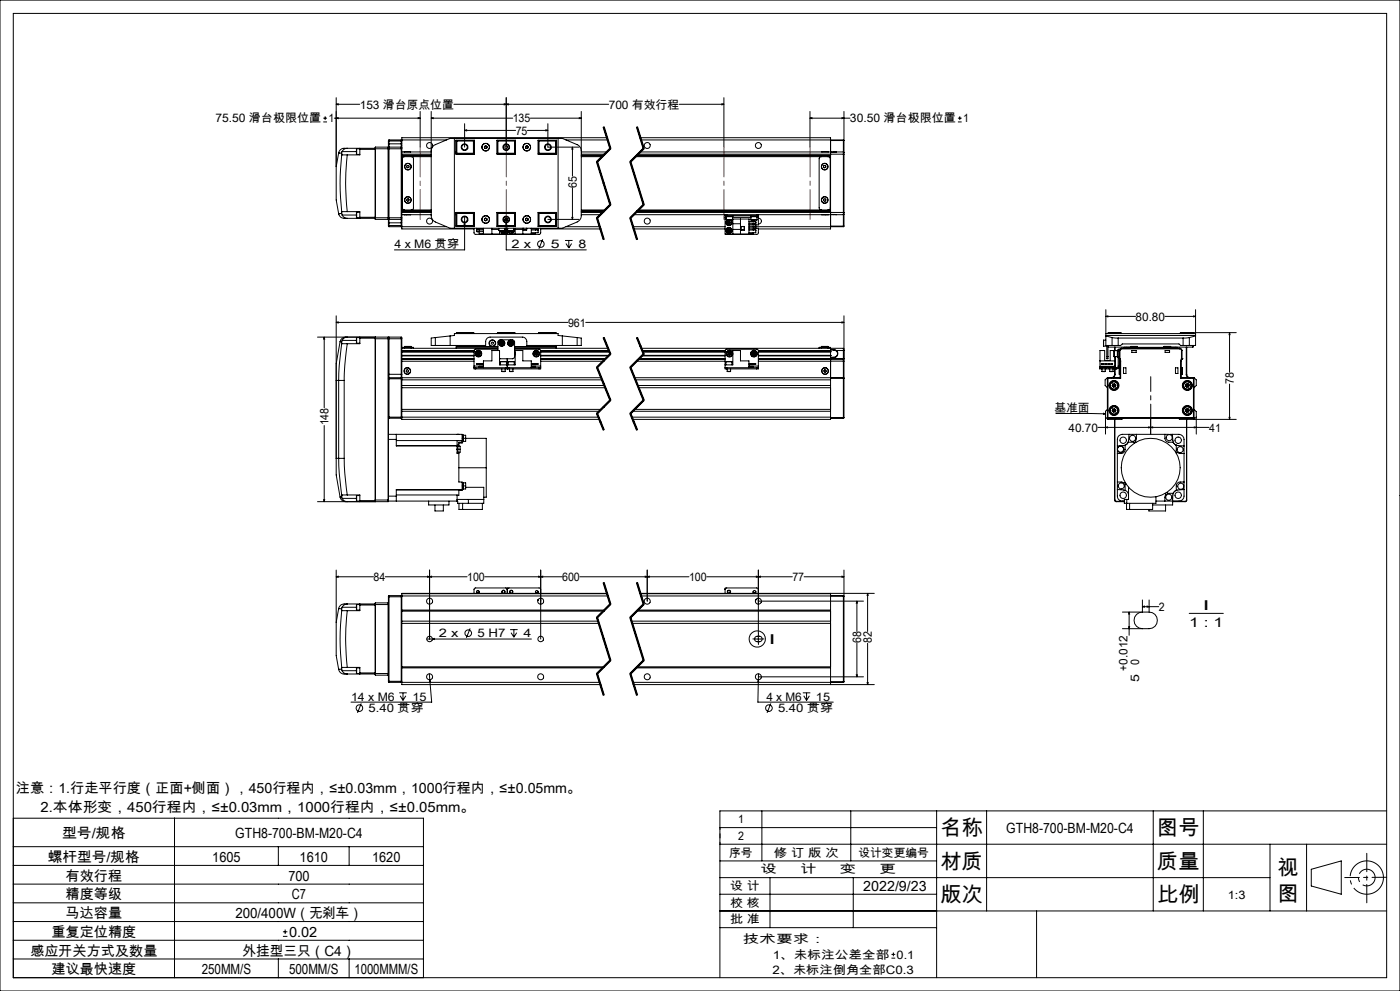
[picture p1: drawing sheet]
<svg xmlns="http://www.w3.org/2000/svg" width="420mm" height="297mm" viewBox="0 0 420 297" stroke-linecap="round" stroke-linejoin="round" font-family="sans-serif">
<g fill="none" stroke="#000" stroke-width=".3">
<path d="M0 0h420v297h-420zM4 4h412v289h-412zM97 36.5h1.1M97 35.4h1.1M97.5 34.9v1.1M100.3 35.4h25.7M100.9 31.3l.6-.2v.3zM100.9 31.3h7M100.9 29.3v20.6M100.9 35.4l.6-.1v.3zM125.4 35.3l.6 .1-.6 .2zM126 33.4v10.7"/>
<path d="M129.4 35.4l.6-.1v.3zM129.4 33.4v31.6l.3 .8 .9 .7 4.4 1.9h33.7l4.4-1.9 .7-.4 .4-.7 .2-.7v-31.3M129.4 35.4h24.4M136.2 31.3h46.4M139.4 39.1l.6-.2v.3zM139.4 37.1v7M139.4 39.1h15.3M151.3 31.1l.6 .2-.6 .1zM151.9 31.3l.6-.2v.3zM151.9 29.3v14.8M158.2 39.1h6.2M159.1 35.4h15.3"/>
<path d="M163.8 38.9l.6 .2-.6 .1zM164.4 37.1v7h9.3M173.8 35.3l.6 .1-.6 .2zM180.9 38.1l2 6.5M181.1 38.1l2 6.4-4 4 4 12.8-4 4 2 6.5M181.3 38l1 3.2M190.9 38.1l2 6.5M191.1 38.1l2 6.4-4 4 4 12.8-4 4 2 6.5M191.3 38l2 6.4M203.8 31.3h13.4M216.6 31.1l.6 .2-.6 .1zM217.2 29.3v14.8"/>
<path d="M243 35.4l.6-.1v.3zM243 35.4h12M243 33.4v10.7M252.6 35.3l.6 .1-.6 .2zM253.2 33.4v12.3M287.4 36.5h1.1M287.4 35.4h1.1M287.9 34.9v1.1M100.9 49.9v10l.7 4.2M101.6 45.8h.1M101.6 45.8l.9 .1M101.6 45.8l-.7 4.1"/>
<path d="M102.5 46.4a75 75 0 0 0 0 17.1M102.5 46.4h1.7M102.5 45.9v.5M102.6 45.4l-.1 .5M102.6 45.4h4.3M104.2 44.4h-.3a1.84 1.84 0 0 0-2.3 1.4M104.2 46.4a73.4 73.4 0 0 0 0 17M104.2 44.4a1.66 1.66 0 0 0-1.6 1M104.2 44.4h8.3M106.9 45.4l.1 .9M107 44.6l-.1 .8M107 44.6v1.7"/>
<path d="M107 44.6h.9M107 46.3h.9M107.9 44.4v.4M107.9 44.8v1.6h-3.7M107.9 44.8h4.6M112.5 44.8v20.3M112.5 44.6h8M112.6 44.1l-.1 .7M112.6 44.1v21.7M112.6 44.1h3.9M116.5 44.1v21.7M116.5 44.1v.1"/>
<path d="M116.5 44.2v21.5M116.5 43.1v1.1M116.5 42.3h4M116.5 43.1h4M116.7 44.1v21.7M116.7 41.9v2.2M116.7 44.1h3.7M116.7 41.9l-.2 1.2M116.7 41.9h3.7M116.7 44.1l-.2 .2M120.4 44.1v21.7M120.4 41.9v2.2"/>
<path d="M120.4 44.1l.1 .2M120.4 41.9l.1 .2M120.5 44.3v.3M120.5 44.6v20.7M120.5 47h8.9M120.5 45.5h8.9M120.5 46.6h8.9M120.5 41.9h13.4M120.5 46.2h8.9M121.2 45.5h2M121.4 47l-.5 .1-.2 .4v14.9l.2 .4 .5 .1M122.1 49.7l.3-.1 .3 .2v.4l-.4 .1-.3-.2z"/>
<path d="M122.1 59.7l.3-.2 .3 .3v.4l-.4 .1-.3-.3zM123.4 47l.5 .1 .1 .4v14.9l-.1 .4-.5 .1M129.4 45.2l.3-1.1 .5-.6 4.8-2h33.7l4.8 2 .7 .9 .2 .8M136.3 41.5v26.9M136.8 45.5h.1M136.8 42h5.5v4.2h-5.5zM136.9 42.3v3.9M136.9 42.3h5.1M137.1 42.1v4M137.1 42.1h5.2M137.1 42.1l-.2 .2M137.1 46.1h5.2"/>
<path d="M142 42.3l.2-.2v4l-.2-.2M142 45.9h-5.1l.2 .2M142 42.3v3.6M145.4 44.3l.3 .2M145.4 43.9v.4M145.7 43.7l.4 .2M145.7 43.7l-.3 .2M146.1 44.3l-.4 .2M146.1 43.9v.4M149.1 42h5.5v4.2h-5.5zM149.1 42.1h5.5M149.1 46.1h5.5"/>
<path d="M149.4 42.3v3.6M149.4 42.3l-.2-.2v4l.2-.2M149.4 42.3h5M149.4 45.9h5M154.4 42.3l.2-.2v4l-.2-.2M154.4 42.3v3.6M157.7 44.3l.3 .2M157.7 43.9v.4M158 43.7l.4 .2M158 43.7l-.3 .2M158.4 44.3l-.4 .2M158.4 43.9v.4"/>
<path d="M161.4 42h5.6v4.2h-5.6zM161.4 42.1h5.3M161.4 46.1h5.3M161.7 42.3v3.6M161.7 42.3l-.2-.2v4l.2-.2M161.7 42.3h5.2M161.7 45.9h5.2l-.2 .2M166.7 42.1v4M166.7 42.1l.2 .2M166.9 42.3v3.9M166.9 45.5h.1M167.4 41.5v26.9"/>
<path d="M169.8 41.9h12.5M171.7 44.1l.2 .6h-.3zM171.7 44.1v8.7M171.7 56.3v9.5M174.4 47h6.3M174.4 45.5h7.7M174.4 46.6h6.6M174.4 46.2h7M178.9 48.6l4 12.8M179.3 48.4l4 12.9M182.1 41.3h-61.6v3M182.3 41.2l1 3.2z"/>
<path d="M183 44.4l-4 4M183.2 44.6l-4 4M188.9 48.6l4 12.8M189.3 48.4l4 12.9M190.7 47h58.5M191 46.6h58.2M191.4 46.2h61.6M192.1 45.5h58.1M192.1 41.3h57.1v4.9M192.3 41.9h60.7M193 44.4l-4 4M193.2 44.6l-4 4"/>
<path d="M246.4 47l-.5 .1-.2 .4v14.9l.2 .4 .5 .1M246.6 45.5h.1M246.6 45.5h1.9M247.1 49.7l.3-.1 .4 .2-.1 .4-.3 .1-.3-.2zM247.2 59.7l.3-.1 .3 .3-.2 .4h-.3l-.3-.3zM248.4 47l.5 .1 .2 .4v14.9l-.2 .4-.5 .1M248.5 45.5h.1M249.2 46.2v17.5M249.2 42.1h3.8M250.2 45.6h-1v.6M250.2 45.5h.7M250.2 45.5v.1"/>
<path d="M253 46.2h.2M253 45.5v.7M253 45.5l.2 .2M253 45.5l-2.8 .1M253 41.9l.2 .2h-.2M253 41.9v.2M253 42.1v3.4M253 46.2v17.5M253.2 45.7v.5M253.2 46.2v17.5M101.6 64.1a2.16 2.16 0 0 0 2.6 1.3M101.6 64.1h.1"/>
<path d="M102.5 63.5v.5M102.5 64l.1 .4M102.5 64l-.9 .1M102.6 64.4l.1 .1a1.71 1.71 0 0 0 1.5 .9M102.6 64.4h4.3M104.2 63.4l-1.7 .1M104.2 63.4h3.7v1.7M104.2 65.4h8.3M106.9 64.4l.1 .9M107 63.6l-.1 .8M107 63.6v1.7M107 63.6h.9"/>
<path d="M107 65.3h.9M107.9 65.1v.3M107.9 65.1h4.6M112.5 65.1v.3M112.5 65.4l.1 .4M112.5 65.3h8M112.6 65.8h3.9M116.5 65.7v1.1M116.5 66.8l.2 1.1M116.5 65.7v.1M116.5 67.5h4M116.5 65.6l.2 .2"/>
<path d="M116.5 66.8h4M116.7 65.8v2.1M116.7 65.8h3.7M116.7 67.9h3.7M120.4 65.8v2.1M120.5 65.3v.3M120.5 65.6v3h21.7M120.5 62.9h8.9M120.5 63.2h8.9M120.5 64.3h8.9M120.5 67.9h13.4M120.5 63.7h8.9"/>
<path d="M120.5 63.3h8.9M120.5 65.6l-.1 .2M120.5 67.8l-.1 .1M121.2 64.3h2M136.8 64.3h.1M136.8 63.7h5.5v4.2h-5.5zM136.9 63.7v3.9M136.9 67.6h5.1M136.9 67.6l.2 .2M137.1 63.8v4M137.1 67.8h5.2M137.1 63.8l-.2 .1h5.1"/>
<path d="M137.1 63.8h5.2M139.4 66.6l.1 .6h-.3zM139.4 64.9v10h-21.1M142 63.9l.2-.1v4l-.2-.2M142 63.9v3.7M142.2 68.4v1.4l.4 .4h19.2l.4-.4v-1.4M143 68.4v.2h2M143 68.9v.5h2M143 68.9h2M143 69v.2M143.2 69.4h.4M143.8 68.6v.3a.41 .41 0 0 0-.4-.3 .41 .41 0 0 0-.4 .3"/>
<path d="M143.8 69.4v.7h1.2M145 68.4v1.8M145.4 66l.3 .1M145.4 65.6v.4M145.7 65.4l.4 .2M145.7 65.4l-.3 .2M146.1 66l-.4 .1M146.1 65.6v.4M147.6 68.4v1.8M147.6 68.8h2M149.1 63.7h5.5v4.2h-5.5zM149.1 67.8h5.5"/>
<path d="M149.1 63.8h5.5M149.4 63.9v3.7M149.4 67.8v.1M149.4 63.9l-.2-.1v4l.2-.2M149.4 67.6h5M149.4 63.9h5M149.6 69.1h1.8M149.6 68.4v.7M149.9 69.1v1.1M150 67.8v.1M150.6 69.1l.1 .3M150.7 69.4l.5 .2"/>
<path d="M151 69.1l-.3 .3M151.1 69.1l.1 .5M151.2 69.1l.3 .1M151.4 69.1h.1M151.4 68.4v.7M151.4 68.9l.1 .3M151.5 65.9h.3zM151.5 66l.2 .2M151.5 69.2l-.3 .4M151.6 66l.1 .1M151.6 68.4a.87 .87 0 0 1-.2 1.4 .87 .87 0 0 1-1.3-.7 .9 .9 0 0 0 1.3 .8 .9 .9 0 0 0 .3-1.5M151.8 65.6h.5"/>
<path d="M151.8 65.4v.5M151.9 66.6l.1 .6h-.3zM151.9 64.9v10h24M151.9 70.2h-.2M152.2 65.5v.5M152.2 68.4v1.8M152.3 69.1h.1M152.3 69.1h1.8M152.3 68.4v.7M152.5 70.2h.2M152.9 69.1l.1 .3M153 69.4l.4 .2"/>
<path d="M153.3 69.1l-.3 .3M153.4 69.1v.5M153.5 69.1l.3 .2M153.7 67.8v.1M153.8 69.1v.2M153.8 69.3l-.4 .3M154.1 69.1h-1.8M154.1 68.5a.9 .9 0 0 1-.4 1.4 .9 .9 0 0 1-1.2-.8 .87 .87 0 0 0 1.1 .8 .87 .87 0 0 0 .5-1.3M154.1 68.4v.7M154.4 63.9l.2-.1v4.1M154.4 63.9v3.7M154.4 67.8v.1"/>
<path d="M154.4 67.6l.2 .2M154.6 68.4v1.8M154.6 68.8h2.2M156.8 68.4v1.8M157 68.4v.5h1v-.5M157.7 66l.3 .1M157.7 65.6v.4M158 68.4v.5M158 65.4l.4 .2M158 65.4l-.3 .2M158.4 66l-.4 .1M158.4 65.6v.4"/>
<path d="M159.4 68.4v1.8M159.4 68.9h2M160.7 68.6v.3a.41 .41 0 0 1 .3-.3 .41 .41 0 0 1 .4 .3M160.7 69.7v.4h-1.3M161.4 69v.2M161.4 63.7h5.6v4.2h-5.6zM161.4 68.4v.2h-2M161.4 68.9v.8h-2M161.4 67.8h5.3M161.4 63.8h5.3M161.7 63.9v3.7M161.7 63.9l-.2-.1v4l.2-.2"/>
<path d="M161.7 67.6h5.2M162.2 68.6h17.9M162.8 71.7l-1.1 2.8M164.4 65.8h9.3M166.7 63.8v4M166.7 63.8l.2 .1h-5.2M166.9 63.7v3.9M166.9 64.3h.1M166.9 67.6l-.2 .2M169.5 72.1h2.3M169.8 67.9h10.1M169.8 73l.8 1.3"/>
<path d="M170.6 72.1v2.2M171.5 73l-.9 1.3M171.6 65.2h.3l-.2 .6zM174.4 62.9h7.1M174.4 63.2h6.8M174.4 64.3h5.7M174.4 63.7h6.4M174.4 63.3h6.8M178.9 65.4l2 6.4M179.3 65.3l2 6.4M183 61.2l-4 4M183.2 61.5l-4 4"/>
<path d="M188.9 65.4l2 6.4M189.3 65.3l2 6.4M189.9 67.9h27.6M190.1 64.3h27.4M190.1 68.6h27.4M190.8 63.7h62.2M191.1 63.3h58.1M191.2 63.2h58M191.5 62.9h57.7M193 61.2l-4 4M193.2 61.5l-4 4M217.5 64.7h.5"/>
<path d="M217.5 64.3h.5M217.5 64.7v.5M217.5 65.2v5h9.6l.4-.4v-1.4h-.8M217.5 64.3v.4M217.5 65.6h.4M217.5 65.2h.4M217.8 70.2h.2M217.8 64.7v.2h2.1v-.2M217.9 65.9h.1M217.9 65.9h1.8M217.9 64.9v1M218 64.3v.4"/>
<path d="M218 64.3h9M218 64.7h9M218.2 66.8l.2 .4M218.2 68.9l.1 .5M218.2 68.9l.5 .2M218.3 65.9l-.5 .9M218.3 69.4l.4 .2M218.4 66.3l-.2 .5M218.4 66.3l.3 .4M218.4 67.2h.5M218.7 68.6l-.5 .3M218.7 68.6l.4 .2"/>
<path d="M218.7 68.6v1M218.7 69.1l-.4 .3M218.7 69.1l.4 .2M218.7 66.7l-.5 .1M218.7 66.7l-.3 .5M218.7 66.7l.2 .5M218.9 66.3h-.5M218.9 66.3l.3 .4M218.9 66.3l-.2 .4M219 65.9a.87 .87 0 0 1 .2 1.5 .87 .87 0 0 1-1.4-.6M219.1 65.9a.9 .9 0 0 1 .1 1.6 .9 .9 0 0 1-1.4-.7M219.1 68.8v.5"/>
<path d="M219.1 68.8l-.4 .3M219.1 69.3l-.4 .3M219.2 66.7l-.3 .5M219.2 66.7h-.5M219.7 65.9h-1.7M219.7 65.6h5v4.6M219.7 64.9v1M219.7 65.2h5.6M219.9 65.6v4.6M219.9 67.1h2.2M219.9 68.8h2.2M222.1 65.6v4.6"/>
<path d="M222.2 67.9h1.1v1h-1.1zM222.3 67.9v1M224.7 66.4h2v.5M224.7 67.2h2v.5h-2M224.7 68.1h2v.5h-2M224.7 68.9h2M224.7 66.9h2M224.7 65.7h.6M225.2 64.7v.2h2v-.2M225.3 65.9h.1M225.3 65.9h1.8M225.3 64.9v1"/>
<path d="M226 68.6v.3a.41 .41 0 0 1 .3-.3 .41 .41 0 0 1 .4 .3M226 65.9v.5M226 67.7v.4M226 69.7v.4h-1.3M226 67.9h27M226.1 66.4h.5M226.7 66.9l-.4 .3-.3-.3v.3M226.7 66.6v.2M226.7 69v.2M226.7 68.9v.8h-2M226.7 66.7l.1 .1M227 64.7h.5"/>
<path d="M227 64.3h.5M227 64.3v.4M227.1 65.9h-1.8M227.1 64.9v1M227.1 65.2h.4M227.5 65.4a.9 .9 0 0 1 .9 .9 .9 .9 0 0 1-.9 .9M227.5 64.7v.5M227.5 64.3v.4M227.5 65.2v2.2h-.8M227.5 64.3h22.7M246.5 64.3h.1M246.6 64.4h1.9"/>
<path d="M248.5 64.4h.1M249.2 63.7v4.9h-21.7M249.2 63.7v.6h1M249.2 67.8h3.8M250.2 64.3h2.8M250.2 64.3h.7M250.2 64.3h.1M253 63.7h.2M253 63.7v.6M253 67.8h.2M253 67.8v.1M253 64.3v3.5"/>
<path d="M253.2 63.7v.5M253.2 64.2l-.2 .1M253.2 67.8l-.2 .1M253.2 64.2v3.6M100.9 96.6l.6-.1v.3zM100.9 94.6v42.8M100.9 96.6h69.5M136.9 99.9h5.3M136.9 99.9v.1M137.1 99.7h4.9l.2 .2M137.1 99.7v.3M137.1 99.7l-.2 .2"/>
<path d="M142.2 99.9v.1M149.2 99.9l.2-.2h5l.2 .2M149.2 99.9h5.4M149.2 99.9v.1M154.6 99.9v.1M161.5 99.9h5.4M161.5 99.9v.1M166.7 99.7h-5l-.2 .2M166.7 99.7v.3M166.7 99.7l.2 .2M166.9 99.9v.1M175.7 96.6h77.5"/>
<path d="M252.6 96.5l.6 .1-.6 .2zM253.2 94.6v12.9M331.8 94.8l.6-.1v.3zM331.8 92.8v10.7h1.8M331.8 94.8h8.9M331.8 100h26.9M332.4 99.9h4M332.4 99.9v.1M332.5 99.7h3.7M332.5 99.7v.3M332.5 99.7l-.1 .2M336.2 99.7v.3"/>
<path d="M336.2 99.7l.2 .2M336.4 99.9v.1M349.5 94.8h9.2M354 99.9h4M354 99.9v.1M354.2 99.7v.3M354.2 99.7l-.2 .2M358 99.9l-.1-.2v.3M358 99.9v.1M358.1 94.7l.6 .1-.6 .2zM358.7 92.8v10.7h-1.9M368.9 99.7l.1 .6h-.3z"/>
<path d="M368.9 99.7v11.9M370.9 99.7h-16.7M95.2 101h21.3M97.3 101v21.2M97.3 101l.1 .6h-.3zM101.6 114h1.7M101.6 114v23.4M102 102.4l-1.1 6.6v5h.7M102 102.4h.5M102.5 102.9l-.7 6.6-.2 4.5M102.5 102.9l1.7 .1M102.5 102.4v.5"/>
<path d="M102.7 102l.4-.6 1.1-.4h-.2a1.77 1.77 0 0 0-2 1.4M102.7 102l-.2 .4M102.7 102h4.2M103.3 114v23.4M104.2 103l-.8 6.6-.1 4.4M107 101.2v1.7M107 101.2h.9M107 102.9h.9M107.9 101v.3M107.9 101.3v1.7h-3.7M107.9 101.3h4.6M112.5 101v.1"/>
<path d="M112.5 101.1v49.1M112.5 101.1v.4M112.5 101.5h8M112.5 101.5v48.4M116.5 101v49.4M116.5 101v.1M116.5 101.1v12.2M116.5 113.3v36.6M116.5 113.6h4M116.5 112.2h4M116.7 101v12.2M116.7 101h3.7"/>
<path d="M116.7 113.2h3.7M116.7 113.2v12.1M116.7 113.2l-.2 .1M116.7 101l-.2 .2M120.4 101v12.2M120.4 101l.1 .5M120.4 113.2v12.1M120.4 113.2l.1 .1M120.5 112.2v1M120.5 113.2v12.5h59.3M120.5 113.8h60.1M120.5 115.5h60.8"/>
<path d="M120.5 116.2h61M120.5 113.2h59.8M120.5 104.4h28.9M120.5 105.4h21.7M120.5 106.6h21.7M120.5 105.5h21.7M120.5 106.5h21.7M120.5 105.1h21.7M120.5 107.5h21.7M120.5 107.7h21.7M120.5 105.3h21.7M120.5 108.3h21.7"/>
<path d="M120.5 101.5v10.7M120.7 104.4v-.3h3.3v.3M121.4 103.9h2M121.4 103.9v.5M121.4 104.1h1.9M121.9 110.9l.4-.1 .3 .3-.1 .4h-.4l-.3-.2zM123.4 103.9v.5M130.6 103.5h15.1v-1.1a1.33 1.33 0 0 1 1.3-1.4h9.7a1.33 1.33 0 0 1 1.3 1.4v1.1h15.1M130.6 101.2l-1.2 .1v2.2h1.2M130.6 101.2l5.7-.7v-.5h31.1v.5l5.7 .7M130.6 101.2v2.3M135 100.7v2.8"/>
<path d="M136.9 103.5v.9M137.1 103.9l-.2 .1h12.5M137.1 103.9h12.3M137.1 103.5v.4M142.2 110.2v.4h.5M142.2 110.2h.5M142.2 109.7v.5M142.2 109.7h2.8M142.7 110.6h9M142.7 110.2h9M142.7 110.2v.4M143.1 106.1l.3 .4"/>
<path d="M143.2 105.6l-.1 .5M143.2 105.6l.3 .4M143.5 106l-.4 .1M143.5 106l-.1 .5M143.5 106l.4 .4M143.7 105.5l-.5 .1M143.7 105.5l.3 .4M143.7 105.5l-.2 .5M143.9 106.4l-.5 .1M144 105.9l-.1 .5M144 105.9l-.5 .1M145 110.2v-2h2.6v-3.1h2.3v4.3h4.7v-4.3h2.2v3.1h2.6v2"/>
<path d="M145 109.8h-1.2v.2h1.2M145 109h-2l2 .1M149.4 104.7h-7l-.2 .4v4.6M149.4 105.1v-2.6l.4-.6 3.9-.1 .6 .4v5l-.5 .3h-3.9M150 102.9h.5M150 102.9l.3 .4M150.2 108.4h.1M150.1 108.4h1.8M150.1 108.4v1M150.2 108.4h1.7M150.3 102.4l-.3 .5M150.3 102.4l.2 .5"/>
<path d="M150.3 103.3h.5M150.5 111.3h1.1M150.5 110.6v.7M150.5 102.9l.3 .4M150.5 102.9l-.2 .4M150.8 102.4l.2 .4M150.8 102.4h-.5M150.8 102.4l-.3 .5M151 102.8l-.2 .5M151 102.8l-.5 .1M151.6 110.6v.7M151.7 110.6h.5"/>
<path d="M151.7 110.2h1M151.7 110.2v.4M151.9 108.4v1M152.2 110.6h.5M152.2 107.5v3.1M152.5 108.4h.1M152.5 108.4h1.8M152.5 108.4v1M152.7 110.6h9M152.7 110.2h9M152.7 102.9h.5M152.7 110.2v.4"/>
<path d="M152.7 102.9l.3 .4M152.9 111.3h1M152.9 110.6v.7M152.9 102.4l-.2 .5M152.9 102.4l.3 .5M153 103.3h.5M153.2 102.9l-.2 .4M153.2 102.9l.3 .4M153.4 102.4l.3 .4M153.4 102.4h-.5M153.4 102.4l-.2 .5M153.7 102.8l-.2 .5"/>
<path d="M153.7 102.8l-.5 .1M153.9 110.6v.7M154.3 108.4v1M154.4 105.4l.2 .5-.2 .6M154.4 104.7h7.6l.2 .4v4.6M154.4 105.7v.6M154.4 105.8v.4M154.4 104.4h28M154.4 103.9h12.3M159.4 109.8h1.3v.2h-1.3M159.4 109h2l-2 .1M159.4 109.7h2.8"/>
<path d="M160.4 105.8v.5M160.4 105.8l.5 .2M160.4 106.3l.5 .2M160.8 105.5l-.4 .3M160.8 105.5l.5 .2M160.8 105.5l.1 .5M160.9 106l-.5 .3M160.9 106v.5M160.9 106l.4 .2M161.3 105.7v.5M161.3 105.7l-.4 .3M161.3 106.2l-.4 .3"/>
<path d="M161.7 110.2h.5M161.7 110.2v.4M162.2 110.2v.4h-.5M162.2 109.7v.5M162.2 105.4h20.6M162.2 106.6h20.4M162.2 105.5h20.6M162.2 106.5h20.5M162.2 105.1h20.4M162.2 107.5h19.5M162.2 107.7h19.3M162.2 105.3h20.6"/>
<path d="M162.2 108.3h18.8M166.7 103.9l.2 .1h-12.5M166.7 103.5v.4M166.9 103.5v.9M168.7 100.7v2.8M173.1 101.2l1.3 .1v2.2h-1.3M173.1 101.2v2.3M178.9 110.2l4 9.8M179.3 110l4 9.9M180.9 101.3l2 4.9M181.1 101.2l2 4.9-4 4 4 9.8-4 4 2 4.9M181.3 101.1l1 2.5"/>
<path d="M182.3 103.6l1 2.4zM183 106l-4 4M183 119.8l-4 4M183.2 106.2l-4 4M188.9 110.2l4 9.8M189.3 110l4 9.9M190.3 113.2h62.7M190.6 113.8h58.6M190.9 101.3l2 4.9M191 108.3h26.5M191.1 101.2l2 4.9-4 4 4 9.8-4 4 2 4.9M191.3 101.1l2 4.9"/>
<path d="M191.3 115.5h57.9M191.5 107.7h26M191.6 116.2h57.6M191.7 107.5h25.8M192.4 104.4h60.6M192.6 106.6h24.9M192.7 106.6h24.8M192.7 105.1h24.8M192.7 106.5h24.8M192.8 105.3h24.7M192.8 105.4h24.7M192.8 105.5h24.7"/>
<path d="M193 106l-4 4M193 119.8l-4 4M193.2 106.2l-4 4M217.5 110.2h.5M217.5 109.4h2.4v-4.3h2.2v3.1h2.6v2M217.8 108.4h.1M217.8 108.4v1M217.9 108.4h1.7M218 110.2v.4M218 110.6h9M218 110.2h9M218.2 111.3h1"/>
<path d="M218.2 110.6v.7M218.4 106.2l.4 .3M218.4 105.7v.5M218.4 105.7l.4 .3M218.8 106l-.4 .2M218.8 106v.5M218.8 106l.5 .3M218.9 105.5l-.5 .2M218.9 105.5l.4 .3M218.9 105.5l-.1 .5M219.2 110.6v.7M219.3 106.3l-.5 .2"/>
<path d="M219.3 105.8v.5M219.3 105.8l-.5 .2M219.6 108.4v1M224.7 109.8h1.3v.2h-1.3M224.7 109h2l-2 .1M224.7 109.7h2.8M225.7 105.8l.1 .5M225.7 105.8l.5 .2M225.8 106.3l.4 .2M226.1 105.5l-.4 .3M226.1 105.5l.5 .2M226.1 105.5l.1 .5"/>
<path d="M226.2 106l-.4 .3M226.2 106v.5M226.2 106l.4 .2M226.6 105.7v.5M226.6 105.7l-.4 .3M226.6 106.2l-.4 .3M227 110.2h.5M227 110.2v.4M227.5 105.3l21.7 .1M227.5 109.7v-4.6l-.2-.4h-9.4l-.4 .4v5.5h.5M227.5 110.2v.4h-.5M227.5 109.7v.5"/>
<path d="M227.5 105.4h21.7M227.5 106.6h21.7M227.5 105.5h21.7M227.5 106.5h21.7M227.5 105.1h21.7M227.5 107.5h25.5M246.4 103.9h2M246.4 104.1h-.7v.3M246.4 104.1h2.7v.3M246.4 103.9v.5M246.5 104.1h1.9M247.3 110.8l.4 .1 .2 .3-.2 .3h-.4l-.2-.3z"/>
<path d="M248.4 103.9v.5M249.2 106.6h-21.7M249.2 105.1v2.6M249.2 107.7v.6h-21.7M249.2 105.4h.1M249.2 106.6h.1M249.2 107.7v.5M249.2 108.2v17.5h-59.4M249.2 113.3h3.8M249.2 107.2h1M249.2 107.1h1M249.2 108.2h3.8"/>
<path d="M249.2 104.9h1M250.2 104.8h-1v-.4v.7M250.2 104.9l.6 .2M250.2 104.8l.7 .3M250.2 104.8v.1M250.2 107.1v.1M250.8 105.1a1.07 1.07 0 0 1 .4 1.2 1.07 1.07 0 0 1-1 .8M250.9 105.1a1.19 1.19 0 0 1 .4 1.3 1.19 1.19 0 0 1-1.1 .8M250.9 105.1h2.1M250.9 105.1h-.1M253 113.2v.1M253 113.2l.2 .1h-.2"/>
<path d="M253 104.4v.7M253 104.4l.2 .1v.6h-.2M253 107.5h.2M253 107.5v.2M253 108.2h.2M253 107.7v.5M253 105.1v2.4M253 108.2v5M253 113.3v11.9M253 107.7h-25.5M253.2 107.6l-.2 .1M253.2 107.5v.1"/>
<path d="M253.2 107.6v.6M253.2 108.2v17M330 108.2h4.5M330.1 109.8h4.3v.2h-4.3zM330.4 109l.8 .1zM330.4 110.2h-.5v.4h.5M330.4 110.6h1.4M330.4 110.2h4.6M330.4 110.2v.4M330.6 111.3h1M330.6 110.6v.7M331 103.7h.1"/>
<path d="M331 103.6v.1M331.1 101.9l-.1 1.7M331.1 101.9v1.7M331.1 103.7h.9M331.1 101.9h.7M331.1 103.6v.1M331.6 109l.5 .1zM331.6 110.6v.7M331.8 110.6h.9M331.8 110.2v.4M331.8 100.5h26.9M331.8 100.7l1.8 .5"/>
<path d="M332 106.9v.6h.4v-.6M332 106.9h.4M332 103.5v3.4M332.2 113.3h.2M332.2 113.3v11.9M332.4 113.3h3.8M332.4 103.5v3.4M332.4 113.3v11.9M332.4 103.9l.1 .1M332.4 109l.5 .1zM332.5 104h6.7M332.5 103.5v.5"/>
<path d="M332.7 110.6h2.3M332.7 110.2v.4M332.9 111.3h1M332.9 110.6v.7M333.3 109l.5 .1zM333.6 103.5h1.9M333.6 101.2l1.9 .1M333.6 101.2v2.3M333.7 115.6l.3 .5M333.8 115.1l-.1 .5M333.8 115.1l.4 .4M333.9 110.6v.7"/>
<path d="M334.2 105.1v1.8zM334.2 106.9h.1M334.2 106.9h1M334.2 115.5l.4 .5M334.2 115.5l-.5 .1M334.2 115.5l-.2 .6M334.4 112.2a1.02 1.02 0 0 1-1 1M334.4 112.2h.1M334.4 104v1.1M334.4 110.6v1.6M334.4 115l.4 .4M334.4 115l-.6 .1"/>
<path d="M334.4 115l-.2 .5M334.5 105.1h.1M334.5 106.9v3.3M334.5 112.2l-.5 1M334.5 104v1.1M334.5 110.6v1.6M334.6 116l-.6 .1M334.8 115.4l-.2 .6M334.8 115.4l-.6 .1M335 110.2v.4M335.2 105.1h-2.1v3h-1.7v-3h-1.4v5.1M335.5 105h-.3v2h.3"/>
<path d="M335.5 109.7l-.5 .5M335.5 109.7h.3M335.5 101.3h19.4M335.5 103.5h.7l.5-.4h17l.5 .4h.7M335.5 105.2h.3M335.5 101.3v2.2M335.5 105.2v4.5M335.8 110.2v2M335.8 110.2h.1M335.8 107.5l.1 .2M335.8 107.5h.1M335.8 109.7a.84 .84 0 0 1-.8 .9"/>
<path d="M335.8 105.1v-.4h-.3v.5M335.8 107.5h.2M335.8 105.1h.2M335.8 110.2h.2M335.8 112.2h.2M335.8 105.1v4.6M335.9 107.7l.1 .6M335.9 107.7l.1 .5M336 110.2h.1M336 107.5v.1M336 107.6l.2 .6M336 107.6l-.1 .1"/>
<path d="M336 110.2v2M336 105.1v2.4M336 112.1v.1M336 108.2h.2M336 113.2l.2 .1M336 113.2h-3.8l-.7 .6v1.7l.7 .7M336 108.2v5M336.2 108.2v5.1M336.5 104.4v.2M336.5 104.6l-.5 .5M336.5 104.4l-.4 .1-.3 .6M336.5 104.4h17.4"/>
<path d="M336.5 104.6h17.4M337 110.2h.8v1.7h-.8zM337.9 104.1h-.7v.3M337.9 104.1h14.6M337.9 104.1v.3M339.2 103.9h2M339.2 104l.1 .1M339.2 104h2M339.2 103.9v.2M339.5 105.1h1.4v.5h-1.4zM341.2 104v.1M341.2 103.9v.1"/>
<path d="M349.2 104l.1 .1M349.2 103.9h2M349.2 104h2M349.2 103.9v.1M349.5 105.1h1.4v.5h-1.4zM351.2 104v.1M351.2 104h6.7M351.2 103.9v.2M352.5 104.1h.7v.3M352.5 104.1v.3M352.6 110.2h.8v1.7h-.8zM353.9 104.4v.2"/>
<path d="M353.9 104.6l.5 .5M353.9 104.4l.5 .2 .2 .5M354.2 108.2h.2M354.2 113.3h3.8M354.2 108.2v5.1M354.4 112.1v.1M354.4 113.2l-.2 .1M354.4 113.2h3.8l.7 .6v1.7l-.7 .7M354.4 108.2v5M354.4 107.6l.1 .1M354.4 107.6l-.2 .6M354.4 110.2h.1"/>
<path d="M354.4 107.5v.1M354.4 107.5h.2M354.4 105.1h.2M354.4 110.2v2M354.4 110.2h.2M354.4 112.2h.2M354.4 105.1v2.4M354.5 107.7l-.1 .6M354.5 107.7l-.1 .5M354.6 110.2v2M354.6 107.5h.1M354.6 107.5l-.1 .2"/>
<path d="M354.6 105.1v2.4M354.9 103.5h1.9M354.9 101.3v2.2M355.6 115.6l.4 .5M355.8 115.1l-.2 .5M355.8 115.1l.8 .9M355.9 112.2l.2 .7 .3 .3M355.9 112.2h.1M355.9 104v8.2M356 112.2a1.09 1.09 0 0 0 1 1M356 104v8.2M356.2 115.5l-.2 .6"/>
<path d="M356.2 115.5l-.6 .1M356.4 115l.4 .4M356.4 115l-.6 .1M356.4 115l-.2 .5M356.6 116l-.6 .1M356.8 115.4l-.2 .6M356.8 115.4l-.6 .1M356.8 101.2l-1.9 .1M356.8 101.2v2.3M357.9 103.5v.5M358 113.3h.2M358 103.5l-.1 .5"/>
<path d="M358 113.3v11.9M358.2 113.3v11.9M358.7 100.7l-1.9 .5M368.9 115.1v10.6M97.3 127.5v22.9M100.9 137.4v4.9l1.1 6.7M100.9 137.4h.7M101.6 137.4h1.7M101.6 137.4l.2 4.5 .7 6.6M103.3 137.4l.1 4.4 .8 6.5M116.5 125h4M116.5 130.2h2.4"/>
<path d="M116.5 131.7h2.4M116.5 125.2l.2 .1M116.7 125.3h3.7M118.9 131.7v2h18.5v1.9h-.3M118.9 130.2v1.5M118.9 130.2h19.7v2.6h-.9M118.9 133.5h18.2M118.9 132h19.7M120.5 125h59M120.5 122.7h59.8M120.5 123.3h59.3M120.5 125.2l-.1 .1"/>
<path d="M137.1 133.5v1.2M137.1 134.7v1.2h.6M137.1 132h.1M137.1 132v1.5M137.1 130.2h.3M137.1 134.7h.9M137.1 133.4h.6M137.4 133.7h.6v1M137.4 130.2h.1M137.7 135.5v.4M137.7 135.9v8.6h.9v2.2M137.7 133.4v.3"/>
<path d="M138 134.7v.8h-.6M138.6 131.4h7.3v8.8M138.6 132.5h-.9v.9M138.6 130.3l.4 .1v2h-.4M138.8 130.3v2.1M139 130.5h.7v1.8h-.7M178.9 124l2 4.9M179.3 123.9l2 4.9M183.2 120.1l-4 4M188.9 124l2 4.9M189.3 123.9l2 4.9M189.5 125h59.7"/>
<path d="M189.8 123.3h59.4M190.4 122.7h58.8M193.2 120.1l-4 4M249.2 125.2h3.8M249.2 125.3h3.8M253 125.2v.1M253 125.2h.2M253.2 125.2l-.2 .1M316.8 123.9l14.8 .1M329.4 128.1h33.3M331 123.9l.6 .1-.6 .2zM331.6 128.1l.6-.2v.3z"/>
<path d="M331.6 125l.7 .7h4.3l.3-.4M332.2 125.2h.2M332.2 125.2l.2 .1M332.2 122.7l-.6 .6v6.8M332.4 125.2v.1M332.4 125.2h25.6M332.4 125.3h25.6M333.7 123.2l.3 .4M333.8 122.6l-.1 .6M333.8 122.6l.4 .4M334.2 123l-.2 .6M334.2 123l.4 .4"/>
<path d="M334.2 123l-.5 .2M334.4 125.7v24.2M334.4 122.5l-.6 .1M334.4 122.5l.4 .4M334.4 122.5l-.2 .5M334.5 125.7v24.2M334.6 123.4l-.6 .2M334.8 122.9l-.2 .5M334.8 122.9l-.6 .1M335.2 134.8v13.9a1.58 1.58 0 0 0 2.1 1.5M338.5 132.5l-1 .9v1.4a1.21 1.21 0 0 1-1.1 1.1h-1.2M338.5 132.5a3.1 3.1 0 0 1-3.1 1.2h-.2"/>
<path d="M338.5 132.5h1.7l.2 .3M338.7 130.2l-.2 2.3M340.9 130.2v1.4l-.3 .6 .2 .3M344.6 127.9l.6 .2-.6 .1zM345.2 128.1l.6-.2v.3zM345.2 125.6v4.5M349.5 130.2v1.2a1.21 1.21 0 0 0 1.1 1.1h1.4M350.6 130.2h-13.9a1.51 1.51 0 0 0-1.5 1.5v2.8M350.9 130.2h2.8a1.57 1.57 0 0 1 1.5 1.5v13.9M351.7 130.2l.3 2.3M352 132.5l.9 .9M352 132.5l.2 .4"/>
<path d="M352.5 133.2l.4 .2M352.8 135.8l.4-.2 .6 .3h1.4M352.9 133.4v1.8l-.3 .2M352.9 133.4l2.3 .3M353.6 125.3l.3 .4h17M355.6 123.2l.4 .4M355.8 122.6l-.2 .6M355.8 122.6l.8 .8M356 125.7v24.2M356.2 123l-.6 .2M356.2 123l-.2 .6M356.4 122.5l-.6 .1"/>
<path d="M356.4 122.5l.4 .4M356.4 122.5l-.2 .5M356.6 123.4l-.6 .2M356.8 122.9l-.2 .5M356.8 122.9l-.6 .1M358 125.2h.2M358 125.2v.1M358.2 125.2l-.2 .1M358.2 122.7l.7 .7v6.7M358.3 127.9l.6 .2-.6 .1zM358.9 125l-.7 .7M368.7 125.1h.3l-.1 .6z"/>
<path d="M95.2 150.4h21.3M97.1 149.8h.3l-.1 .6zM102 149a1.85 1.85 0 0 0 2.2 1.4l-1.1-.4-.4-.6M102.5 148.5v.4M102.5 148.9l.2 .5M102.5 148.9l-.5 .1M102.7 149.4h4.2M104.2 148.3l-1.7 .2M104.2 148.3h3.7v1.7M107 148.5v1.7M107 148.5h.9M107 150.2h.9"/>
<path d="M107.9 150v.4M107.9 150h4.6M112.5 150.2v.2M112.5 149.9v.3M112.5 149.9h4M116.5 149.9v.5M116.5 148.7h2.4M118.9 148.7v1.5M118.9 148.3l18.2 .1M128.6 150.2v1.1h6.1v-1.1M130.5 151.3v1.8h2.5v-1.8M137.1 150.2h.2"/>
<path d="M137.1 148.4v1.8M137.1 149.7h8M137.7 140.2h8.2M137.7 150.8v1.9h7v-1.9M138.6 146.7l-19.7 .2M138.6 144.6h.4v2h-.4M138.6 147h-.9v1.4h-.6M138.6 146.7h-19.7v2M138.6 145.6h1.1M138.8 150.8v1.9M138.8 144.6v2M139 144.7h.7v.9"/>
<path d="M139.7 145.6v.9h-.7M139.7 146h5.4v4.8h-7.8v-.6h-20.8M140.5 149.7v1.1M145.9 140.2v8.8h-.8M334.4 149.9l.5 .5M334.4 149.9h.1M334.5 149.9l.4 .3M334.9 150.4h2.4M334.9 150.2h2.4M334.9 150.2v.2M335.2 146.7l2.3 .3M335.2 144.5h1.5l.5 .3 .3-.2"/>
<path d="M337.5 147a1.55 1.55 0 0 1 1.1 1.4M337.8 145l-.3 .2v1.8M338 150.8v1.9h7.8v-1.9M338 149.7v1.1M338.6 146v3.7h-1.3v1.1h9.5v-1.9M338.9 150.8v1.9M349.6 147.8l.2 .4-.3 .6v1.4M349.7 151.3v1.8h-5v-.4M350.1 147.6l.1 .2h1.8M351.8 150.4h3.7M351.8 150.2h3.7M351.8 149.1v2.2h-6"/>
<path d="M352 147.8l-.3 2.4M352.1 147.5l-.1 .4M352.9 147l-.9 .8M352.9 147l-.4 .1M355.2 144.5h-1.2a1.14 1.14 0 0 0-1.1 1.1v1.4M355.2 146.7l-2.3 .3M355.2 145.9v2.8a1.51 1.51 0 0 1-1.5 1.5h-6.9M355.5 150.2v.2M356 149.9l-.5 .3M356 149.9h.1M356 149.9l-.5 .5M100.9 172.9l.6-.2v.3z"/>
<path d="M100.9 170.8v15.7M100.9 172.9h11.1M115.6 172.9h24.5M116.5 178.9h4M116.7 178.5l-.2 .2v2.1M116.7 178.5v26M116.7 178.5h3.7M120.4 178.5v26M120.4 178.5l.1 .2M120.5 178.6h61.8M120.5 177.9h61.6M128.3 172.7l.6 .2-.6 .1z"/>
<path d="M128.9 172.9l.6-.2v.3zM128.9 170.8v20.7M143 177.3v.2M143 177.5h.8M143.2 177h.4M143.8 177.3v.2M150.8 177.8a.5 .5 0 0 1-.2-.7 .5 .5 0 0 1 .8 0 .5 .5 0 0 1-.2 .7M151.9 176.3h.6M152.2 176.3v1.5M153.2 177.8a.5 .5 0 0 1-.2-.7 .5 .5 0 0 1 .8 0 .5 .5 0 0 1-.2 .7M160.7 177.3v.2M160.7 177.5h.7"/>
<path d="M161.4 177.3v.2M161.4 179.7v.1M161.5 179.7l-.2 .3M161.6 172.7l.6 .2-.6 .1zM162.2 172.9l.6-.2v.3zM162.2 176.7l-.4-.5h-9.2l-.4 .5-.4-.5h-9.2l-.4 .4v1.2M162.2 170.8v20.7M168.6 172.9h-23.2M174 172.9h32.7M180.9 174.7l2 6.4M181.1 174.6l2 6.5-4 4 4 12.8-4 4 2 6.4M181.3 174.6l1 3.2"/>
<path d="M182.1 177.8h-61.6v27.4h59.6M182.3 177.8l1 3.2zM190.9 174.7l2 6.4M191.1 174.6l2 6.5-4 4 4 12.8-4 4 2 6.4M191.3 174.6l2 6.4M192.1 177.9h57.1M192.3 178.6h56.9M193.6 172.7l.6 .2-.6 .1zM194.2 170.8v9.4M194.2 172.9l.6-.2v.3zM217.5 176.7l.4-.5h9.2l.4 .5M217.8 176.3h-.3v1.5"/>
<path d="M218.5 177.8a.5 .5 0 0 1-.2-.7 .5 .5 0 0 1 .8 0 .5 .5 0 0 1-.2 .7M226 177.3v.2M226 177.5h.7M226.7 177.3v.2M226.7 179.7v.1M226.8 179.7l-.2 .3M226.9 172.7l.6 .2-.6 .1zM227.5 172.9l.6-.2v.3zM227.5 170.8v19M237.7 172.9h-25.7M241.2 172.9h12M249.2 177.8v27.4"/>
<path d="M249.2 178.7h3.8M249.2 178.5h3.8M252.6 172.7l.6 .2-.6 .1zM253 178.5l.2 .1-.2 .1M253 178.5v.2M253 178.7v25.6M253.2 170.8v33.5M260.3 177.8l.2 .6h-.4zM260.3 177.8v11.5M262.3 177.8h-70.2M342.7 179.8v3.6a2.49 2.49 0 0 0-2.5 2.5 2.49 2.49 0 0 0 2.5 2.5M344.7 179.8v3.6"/>
<path d="M100.9 186.5v10l.7 4.1M101.6 182.4h.1M101.6 182.4l.9 .1M101.6 182.4l-.7 4.1M102.5 182.9l1.7 .1M102.5 182.9a74.9 74.9 0 0 0 0 17.2M102.5 182.5v.4M102.6 182l-.1 .5M102.6 182h4.3M104.2 181h-.3a1.92 1.92 0 0 0-2.3 1.4M104.2 183a73.4 73.4 0 0 0 0 17M104.2 181a1.76 1.76 0 0 0-1.6 1"/>
<path d="M104.2 181h8.3M106.9 182l.1 .8M107 181.2l-.1 .8M107 181.2v1.6M107 182.8h.9M107 181.2h.9M107.9 181v.3M107.9 181.3v1.7h-3.7M107.9 181.3h4.6M112.5 181.3v20.4M112.5 181.2h4M112.6 180.7l-.1 .6"/>
<path d="M112.6 180.7v21.6M112.6 180.7h3.9M116.5 180.7v21.6M116.5 180.7v.1M116.5 180.8v.4M116.5 181.2v20.7M120.5 186.8h.1M120.5 199.8h60.7M120.5 182.8h60.8M120.5 183.2h60.5M120.5 186.8h59.1M128 191.5h31.4"/>
<path d="M129.7 191.5l.6-.2v.4zM141 188.3l-1.1 2.9M153 188.7h2.3M153.3 189.6l.9 1.4M154.2 188.7v2.3M155 189.6l-.8 1.4M178.9 185.1l4 12.9M179.3 185l4 12.9M179.4 186.2h-58.9M183 180.9l-4 4M183 197.8l-4 4M183.2 181.2l-4 4"/>
<path d="M183.2 198l-4 4M188.9 185.1l4 12.9M189.3 185l4 12.9M189.4 186.2h59.8M189.6 186.8h59.6M191 183.2h58.2M191.2 199.8h58M191.3 182.8h57.9M193 180.9l-4 4M193 197.8l-4 4M193.2 181.2l-4 4M193.2 198l-4 4"/>
<path d="M226.6 190.9l1.2-.2a.83 .83 0 0 1 .9 .8 .83 .83 0 0 1-.9 .8 1.1 1.1 0 0 1-1.5-.8zM226.7 191.5h1.7M227.5 190.7v1.6M227.5 180.2h31.5M257.1 180.2l.1 .6h-.3zM257.1 180.2v9.1M257.1 192.8v10M260.3 192.8v12.4M336.7 183.4h8M338.6 187.8h.3l-.2 .6zM338.7 183.4l.2 .6h-.3zM338.7 183.4v7"/>
<path d="M342.7 181.8l.6-.2v.4zM342.7 181.8h4.9M344.1 181.6l.6 .2-.6 .2zM344.7 183.4a2.49 2.49 0 0 1 2.5 2.5 2.49 2.49 0 0 1-2.5 2.5h-8M356.8 183.8h10.2M101.6 200.6a1.99 1.99 0 0 0 2.6 1.4M101.6 200.6h.1M102.5 200.1v.4M102.5 200.5l.1 .5M102.5 200.5l-.9 .1M102.6 201l.6 .7 1 .3M102.6 201h4.3"/>
<path d="M104.2 200l-1.7 .1M104.2 200h3.7v1.7M104.2 202h8.3M106.9 201l.1 .9M107 200.2l-.1 .8M107 200.2v1.7M107 200.2h.9M107 201.9h.9M107.9 201.7v.3M107.9 201.7h4.6M108.4 210.8l-1.2 2.8M112.5 201.7l.1 .6"/>
<path d="M112.5 201.9h4M112.6 202.3h3.9M116.5 201.9v.3M116.5 202.2v2.1l.2 .2M116.5 202.2v.1M116.5 204.1h4M116.7 204.5h3.7M119.8 207.6h2.2M120.1 208.5l.8 1.4M120.5 204.5h59.4M120.5 200.2h60.3M120.5 204.3l-.1 .2"/>
<path d="M120.9 207.6v2.3M121.7 208.5l-.8 1.4M128.8 201.9l.1 1.8M128.9 203.7l.3 .6-.4 .1zM128.9 203.7l.6 6.7h-24.2M178.9 202l2 6.4M179.3 201.9l2 6.4M188.9 202l2 6.4M189.3 201.9l2 6.4M189.9 204.5h63.1M190.1 205.2h72.2M190.9 200.2h58.3"/>
<path d="M227.5 203.7l.1 .6h-.3zM227.5 202.8h31.5M227.5 201.9l-.1 8.5h22.6M231.2 210.8l-1.1 2.8M240.8 207.6h2.3M241.1 208.5l.9 1.4M242 207.6v2.3M242.8 208.5l-.8 1.4M249.2 204.3h3.8M253 204.3v.2M253 204.3h.2M253.2 204.3l-.2 .2"/>
<path d="M256.9 202.2h.3l-.1 .6zM260.1 204.6h.4l-.2 .6zM4 245.2h123v47.8M4 253.7h123M4 259.4h123M52.4 245.2v47.8M83.5 253.7v5.7M104.7 253.7v5.7M216 253h200M216 248h65M216 258h65M228.6 243v15"/>
<path d="M255.2 243v15M281 243v50M296 243v30M346 243v30M361 243v30M381 253v20M392 253v20M416 243h-200v50M4 265h123M4 270.6h123M4 276.2h123M84.9 279.3h1.3"/>
<path d="M85.5 278.6v1.3M216 278h65M216 273h200M216 263h165M216 268h65M231 263v15M256 263v15M311 273v20M393.4 260.5l9-2.5v10l-9-2.5zM4 281.8h123M4 287.4h123M83.5 287.4v5.6"/>
<path d="M84.9 280.6h1.3M104.7 287.4v5.6M267.4 287.2h1.2M267.4 286h1.2M268 285.5v1.1"/>
<circle cx="122.4" cy="59.9" r=".96"/>
<circle cx="122.4" cy="49.9" r=".95"/>
<circle cx="122.4" cy="50" r="1"/>
<circle cx="122.4" cy="59.9" r="1"/>
<circle cx="128.9" cy="43.6" r=".9"/>
<circle cx="139.4" cy="44.1" r="1.01"/>
<circle cx="139.4" cy="44.1" r=".83"/>
<circle cx="145.7" cy="44.1" r="1.12"/>
<circle cx="145.7" cy="44.1" r="1.16"/>
<circle cx="151.9" cy="44.1" r=".42"/>
<circle cx="151.9" cy="44.1" r=".84"/>
<circle cx="151.9" cy="44.1" r="1"/>
<circle cx="158" cy="44.1" r="1.16"/>
<circle cx="158.1" cy="44.1" r="1.13"/>
<circle cx="164.4" cy="44.1" r="1.01"/>
<circle cx="164.4" cy="44.1" r=".82"/>
<circle cx="194.2" cy="43.6" r=".9"/>
<circle cx="227.5" cy="43.6" r=".9"/>
<circle cx="247.4" cy="49.9" r=".94"/>
<circle cx="247.4" cy="59.9" r="1"/>
<circle cx="247.4" cy="59.9" r=".96"/>
<circle cx="247.4" cy="49.9" r="1"/>
<circle cx="128.9" cy="66.3" r=".91"/>
<circle cx="139.4" cy="65.8" r="1.01"/>
<circle cx="139.4" cy="65.8" r=".83"/>
<circle cx="145.7" cy="65.8" r="1.12"/>
<circle cx="145.7" cy="65.8" r="1.14"/>
<circle cx="151.9" cy="65.8" r=".42"/>
<circle cx="151.9" cy="65.8" r=".84"/>
<circle cx="151.9" cy="65.8" r="1"/>
<circle cx="158" cy="65.8" r="1.14"/>
<circle cx="158.1" cy="65.8" r="1.13"/>
<circle cx="162.2" cy="73.1" r=".98"/>
<circle cx="164.4" cy="65.8" r="1.01"/>
<circle cx="164.4" cy="65.8" r=".82"/>
<circle cx="194.2" cy="66.3" r=".91"/>
<circle cx="218.7" cy="69.1" r=".9"/>
<circle cx="218.7" cy="69.1" r=".86"/>
<circle cx="122.2" cy="111.2" r="1"/>
<circle cx="122.2" cy="111.2" r=".95"/>
<circle cx="143.5" cy="106" r=".99"/>
<circle cx="143.5" cy="106" r=".9"/>
<circle cx="143.6" cy="106" r=".86"/>
<circle cx="147.7" cy="102.8" r=".34"/>
<circle cx="147.7" cy="102.8" r=".91"/>
<circle cx="147.7" cy="102.9" r="1"/>
<circle cx="150.5" cy="102.9" r=".87"/>
<circle cx="150.5" cy="102.9" r=".9"/>
<circle cx="153.2" cy="102.8" r=".9"/>
<circle cx="153.2" cy="102.9" r=".87"/>
<circle cx="160.9" cy="106" r=".99"/>
<circle cx="160.9" cy="106" r=".87"/>
<circle cx="160.9" cy="106" r=".91"/>
<circle cx="218.8" cy="106" r="1.01"/>
<circle cx="218.8" cy="106" r=".91"/>
<circle cx="218.8" cy="106" r=".87"/>
<circle cx="226.2" cy="106" r=".99"/>
<circle cx="226.2" cy="106" r=".87"/>
<circle cx="226.2" cy="106" r=".91"/>
<circle cx="247.5" cy="111.2" r=".96"/>
<circle cx="247.5" cy="111.2" r="1"/>
<circle cx="334.2" cy="115.5" r="1.32"/>
<circle cx="334.2" cy="115.5" r="1.5"/>
<circle cx="334.2" cy="115.5" r="1.14"/>
<circle cx="334.2" cy="115.5" r="1.17"/>
<circle cx="356.2" cy="115.5" r="1.33"/>
<circle cx="356.2" cy="115.5" r="1.17"/>
<circle cx="356.2" cy="115.5" r="1.13"/>
<circle cx="356.2" cy="115.5" r="1.5"/>
<circle cx="334.2" cy="123" r="1.49"/>
<circle cx="334.2" cy="123" r="1.32"/>
<circle cx="334.2" cy="123" r="1.14"/>
<circle cx="334.2" cy="123" r="1.17"/>
<circle cx="336.2" cy="134.6" r=".99"/>
<circle cx="336.2" cy="134.6" r=".93"/>
<circle cx="337" cy="131.9" r=".96"/>
<circle cx="339.8" cy="131.4" r=".92"/>
<circle cx="350.8" cy="131.2" r=".92"/>
<circle cx="353.5" cy="131.9" r=".96"/>
<circle cx="354" cy="134.7" r=".91"/>
<circle cx="356.2" cy="123" r="1.33"/>
<circle cx="356.2" cy="123" r="1.13"/>
<circle cx="356.2" cy="123" r="1.49"/>
<circle cx="336.4" cy="145.6" r=".91"/>
<circle cx="337" cy="148.4" r=".97"/>
<circle cx="345.2" cy="140.2" r="8.8"/>
<circle cx="350.6" cy="149" r=".91"/>
<circle cx="353.5" cy="148.4" r=".97"/>
<circle cx="354.2" cy="145.7" r=".93"/>
<circle cx="143.4" cy="177.4" r=".42"/>
<circle cx="151" cy="177.4" r=".39"/>
<circle cx="153.4" cy="177.4" r=".41"/>
<circle cx="161" cy="177.4" r=".42"/>
<circle cx="218.7" cy="177.4" r=".4"/>
<circle cx="226.3" cy="177.4" r=".42"/>
<circle cx="128.9" cy="191.5" r=".84"/>
<circle cx="128.9" cy="180.2" r=".91"/>
<circle cx="140.5" cy="189.8" r=".99"/>
<circle cx="162.2" cy="191.5" r=".84"/>
<circle cx="162.2" cy="180.2" r=".91"/>
<circle cx="194.2" cy="180.2" r=".91"/>
<circle cx="227.2" cy="191.5" r="2.42"/>
<circle cx="227.5" cy="180.2" r=".91"/>
<circle cx="107.8" cy="212.2" r=".98"/>
<circle cx="128.9" cy="202.8" r=".91"/>
<circle cx="162.2" cy="202.8" r=".91"/>
<circle cx="194.2" cy="202.8" r=".91"/>
<circle cx="227.5" cy="202.8" r=".91"/>
<circle cx="230.7" cy="212.2" r=".99"/>
</g>
<path d="M412.4 262.3a2.5 2.5 0 0 0-4.1-1.1 2.5 2.5 0 0 0 1 4.2 2.5 2.5 0 0 0 3.2-2.9l-.1-.2" fill="none" stroke="#000" stroke-width=".3" stroke-dasharray="30.5 1.3 1.3 1.3" stroke-dashoffset="24.5" stroke-linecap="butt"/>
<path d="M414.8 261.5a5 5 0 0 0-8.3-2 5 5 0 0 0 2.2 8.3 5 5 0 0 0 6.2-6l-.1-.3" fill="none" stroke="#000" stroke-width=".3" stroke-dasharray="30.5 1.3 1.3 1.3" stroke-dashoffset="16.7" stroke-linecap="butt"/>
<g fill="none" stroke="#000" stroke-width=".3" stroke-dasharray="6.3 1.3 1.3 1.3 5.1">
<path d="M181.1 38.1l2 6.4M191.1 38.1l2 6.4M183.1 44.5l-4 4M193.1 44.5l-4 4M179.1 65.3l2 6.5M183.1 61.3l-4 4M189.1 65.3l2 6.5M193.1 61.3l-4 4M181.1 101.2l2 4.9M183.1 106.1l-4 4M183.1 119.9l-4 4M191.1 101.2l2 4.9"/>
<path d="M193.1 106.1l-4 4M193.1 119.9l-4 4M179.1 123.9l2 4.9M189.1 123.9l2 4.9M181.1 174.6l2 6.5M191.1 174.6l2 6.5M183.1 181.1l-4 4M183.1 197.9l-4 4M193.1 181.1l-4 4M193.1 197.9l-4 4M179.1 201.9l2 6.4M189.1 201.9l2 6.4"/>
</g>
<path d="M179.1 48.5l4 12.8M189.1 48.5l4 12.8M179.1 185.1l4 12.8M189.1 185.1l4 12.8" fill="none" stroke="#000" stroke-width=".3" stroke-dasharray="6.3 1.3 1.3 1.3 5.1" stroke-dashoffset="4.1"/>
<path d="M179.1 110.1l4 9.8M189.1 110.1l4 9.8" fill="none" stroke="#000" stroke-width=".3" stroke-dasharray="6.3 1.3 1.3 1.3 5.1" stroke-dashoffset="5.5"/>
<path d="M345.2 125.6v-12.7M403.4 263l12.6-.1" fill="none" stroke="#000" stroke-width=".3" stroke-dasharray="30.5 1.3 1.3 1.3" stroke-dashoffset="26.1"/>
<path d="M226.7 191.5h-.8M227.5 192.3v.9M227.5 190.7v-.9M228.4 191.5h.8" fill="none" stroke="#000" stroke-width=".3" stroke-dasharray="30.5 1.3 1.3 1.3"/>
<path d="M410 255.7v14.9" fill="none" stroke="#000" stroke-width=".3" stroke-dasharray="30.5 1.3 1.3 1.3" stroke-dashoffset="25"/>
<path d="M216 248v5" fill="none" stroke="#000" stroke-width=".3" stroke-dasharray="30.5 1.3 1.3 1.3" stroke-dashoffset="29.9"/>
<path d="M126.1 65.8v-21.7M151.9 65.8v-21.7M217.2 65.8v-21.7M243 65.8v-21.7" fill="none" stroke="#f00" stroke-width=".3" stroke-dasharray="30.5 1.3 1.3 1.3" stroke-dashoffset="21.6"/>
<g fill="#000">
<path d="M331 123.9l.6 .1-.6 .2z"/>
<path d="M151.3 31.1l.6 .2-.6 .1zM100.9 31.3l.6-.2v.3zM252.6 35.3l.6 .1-.6 .2zM243 35.4l.6-.1v.3zM252.6 172.7l.6 .2-.6 .1zM227.5 172.9l.6-.2v.3zM344.1 181.6l.6 .2-.6 .2zM342.7 181.8l.6-.2v.4z"/>
<path d="M216.6 31.1l.6 .2-.6 .1zM151.9 31.3l.6-.2v.3z"/>
<path d="M171.7 44.1l.2 .6h-.3zM171.6 65.2h.3l-.2 .6z"/>
<path d="M100.9 96.6l.6-.1v.3zM252.6 96.5l.6 .1-.6 .2zM139.4 39.1l.6-.2v.3zM163.8 38.9l.6 .2-.6 .1zM129.4 35.4l.6-.1v.3zM173.8 35.3l.6 .1-.6 .2zM139.4 66.6l-.2 .6h.3zM151.9 66.6l-.2 .6h.3zM100.9 35.4l.6-.1v.3zM125.4 35.3l.6 .1-.6 .2zM194.2 172.9l.6-.2v.3zM226.9 172.7l.6 .2-.6 .1zM128.9 203.7l-.1 .7 .4-.1zM227.5 203.7l-.2 .6h.3zM129.7 191.5l.6 .2v-.4zM100.9 172.9l.6-.2v.3zM128.3 172.7l.6 .2-.6 .1z"/>
<path d="M331.8 94.8l.6-.1v.3zM358.1 94.7l.6 .1-.6 .2z"/>
<path d="M97.3 101l.1 .6h-.3zM97.1 149.8h.3l-.1 .6z"/>
<path d="M345.2 128.1l.6-.2v.3zM358.3 127.9l.6 .2-.6 .1z"/>
<path d="M344.6 127.9l.6 .2-.6 .1zM331.6 128.1l.6-.2v.3z"/>
<path d="M368.7 125.1h.3l-.1 .6zM368.9 99.7l.1 .6h-.3z"/>
<path d="M128.9 172.9l.6-.2v.3zM161.6 172.7l.6 .2-.6 .1z"/>
<path d="M162.2 172.9l.6-.2v.3zM193.6 172.7l.6 .2-.6 .1z"/>
<path d="M257.1 180.2l.1 .6h-.3zM256.9 202.2h.3l-.1 .6zM260.3 177.8l.2 .6h-.4zM260.1 204.6h.4l-.2 .6zM338.7 183.4l.2 .6h-.3zM338.6 187.8h.3l-.2 .6z"/>
</g>
<g font-size="6.3">
<text x="282.1" y="250.3">名称</text>
<text x="347.1" y="250.3">图号</text>
<text x="282.1" y="260.3">材质</text>
<text x="347.1" y="260.3">质量</text>
<text x="383.3" y="262.1">视</text>
<text x="383.3" y="269.9">图</text>
<text x="282.1" y="270.3">版次</text>
<text x="347.1" y="270.3">比例</text>
</g>
<g font-size="4.2">
<text x="4.8" y="237.6">注意：1.行走平行度（正面+侧面），450行程内，≤±0.03mm，1000行程内，≤±0.05mm。</text>
<text x="12.2" y="243.3">2.本体形变，450行程内，≤±0.03mm，1000行程内，≤±0.05mm。</text>
<text x="18.6" y="251.3">型号/规格</text>
<text x="70.6" y="251.3">GTH8-700-BM-M20-C4</text>
<text x="301.9" y="249.5">GTH8-700-BM-M20-C4</text>
<text x="14.4" y="258.3">螺杆型号/规格</text>
<text x="19.7" y="263.9">有效行程</text>
<text x="63.7" y="258.3">1605</text>
<text x="86.5" y="263.9">700</text>
<text x="89.9" y="258.3">1610</text>
<text x="111.7" y="258.3">1620</text>
<text x="19.7" y="269.5">精度等级</text>
<text x="87.6" y="269.5">C7</text>
<text x="259" y="267">2022/9/23</text>
<text x="19.7" y="275.2">马达容量</text>
<text x="70.6" y="275.2">200/400W（无刹车）</text>
<text x="15.4" y="280.8">重复定位精度</text>
<text x="86.7" y="280.8">0.02</text>
<text x="9.1" y="286.4">感应开关方式及数量</text>
<text x="72.7" y="286.4">外挂型三只（C4）</text>
<text x="15.5" y="292">建议最快速度</text>
<text x="60.5" y="292">250MM/S</text>
<text x="86.7" y="292">500MM/S</text>
<text x="106.4" y="292">1000MMM/S</text>
</g>
<g font-size="4.1">
<text x="360.9" y="182.7">I</text>
<text x="356.8" y="187.9">1 : 1</text>
<text x="230.6" y="193">I</text>
</g>
<g font-size="3.5">
<text x="107.9" y="32.5">153 滑台原点位置</text>
<text x="182.6" y="32.5">700 有效行程</text>
<text x="64.6" y="36.7">75.50 滑台极限位置 1</text>
<text x="153.8" y="36.7">135</text>
<text x="154.7" y="40.3">75</text>
<text x="255" y="36.7">30.50 滑台极限位置 1</text>
<text x="173" y="56.3" transform="rotate(-90 173 56.3)">65</text>
<text x="118.4" y="74.4">4 x M6 贯穿</text>
<text x="153.5" y="74.4">2 x</text>
<text x="165.2" y="74.4">5</text>
<text x="173.6" y="74.4">8</text>
<text x="170.4" y="97.9">961</text>
<text x="340.7" y="96.1">80.80</text>
<text x="370.2" y="115.1" transform="rotate(-90 370.2 115.1)">78</text>
<text x="316.3" y="123.4">基准面</text>
<text x="98.5" y="127.5" transform="rotate(-90 98.5 127.5)">148</text>
<text x="320.6" y="129.3">40.70</text>
<text x="362.7" y="129.3">41</text>
<text x="112.1" y="174.1">84</text>
<text x="140.1" y="174.1">100</text>
<text x="168.7" y="174.1">600</text>
<text x="206.7" y="174.1">100</text>
<text x="237.7" y="174.1">77</text>
<text x="347.7" y="183.1">2</text>
<text x="131.7" y="191">2 x</text>
<text x="143.2" y="191">5 H7</text>
<text x="157.1" y="191">4</text>
<text x="258.3" y="192.8" transform="rotate(-90 258.3 192.8)">68</text>
<text x="261.6" y="192.8" transform="rotate(-90 261.6 192.8)">82</text>
<text x="338.3" y="201" transform="rotate(-90 338.3 201)">+0.012</text>
<text x="341.8" y="199.2" transform="rotate(-90 341.8 199.2)">0</text>
<text x="105.3" y="209.9">14 x M6</text>
<text x="123.7" y="209.9">15</text>
<text x="229.9" y="209.9">4 x M6</text>
<text x="244.8" y="209.9">15</text>
<text x="341.8" y="204.5" transform="rotate(-90 341.8 204.5)">5</text>
<text x="110.6" y="213.5">5.40 贯穿</text>
<text x="233.4" y="213.5">5.40 贯穿</text>
<text x="221.4" y="246.8">1</text>
<text x="221.4" y="251.8">2</text>
<text x="218.8" y="256.8">序号</text>
<text x="232.2" y="256.8">修 订 版 次</text>
<text x="257.5" y="256.8">设计变更编号</text>
<text x="228.2" y="261.8">设</text>
<text x="240.1" y="261.8">计</text>
<text x="252" y="261.8">变</text>
<text x="263.9" y="261.8">更</text>
<text x="219.1" y="266.7">设 计</text>
<text x="368.3" y="269.3">1:3</text>
<text x="219.1" y="271.7">校 核</text>
<text x="219.1" y="276.7">批 准</text>
<text x="222.9" y="282.7">技术要求：</text>
<text x="231.8" y="287.3">1、未标注公差全部 0.1</text>
<text x="231.7" y="291.8">2、未标注倒角全部C0.3</text>
</g>
</svg>
